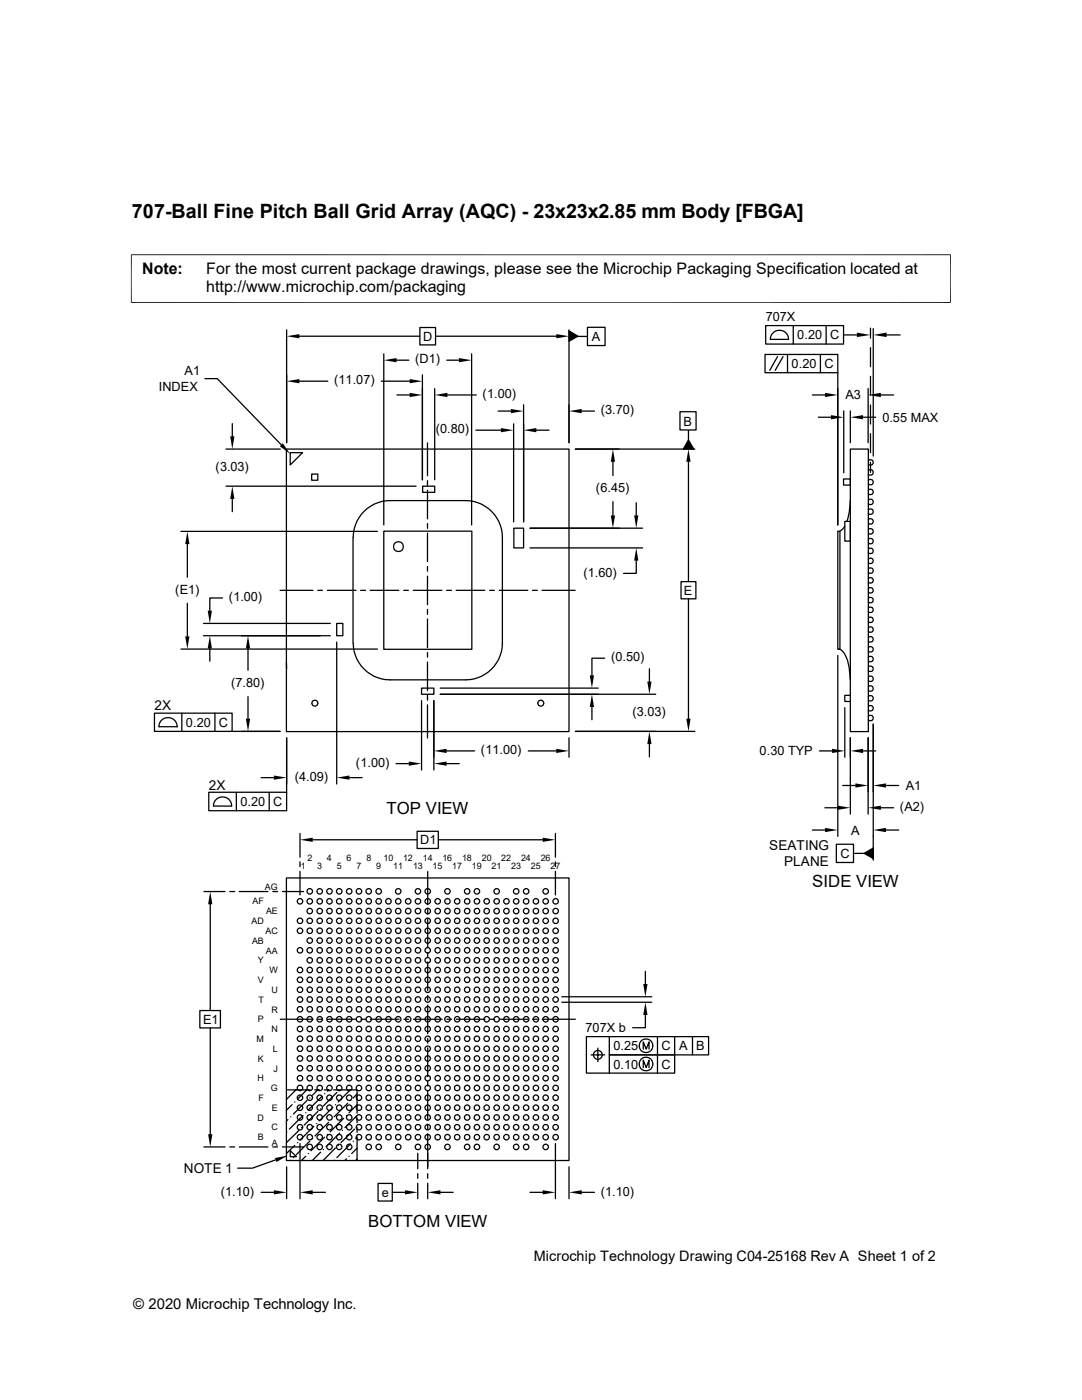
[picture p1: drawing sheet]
<svg xmlns="http://www.w3.org/2000/svg" width="216mm" height="279mm" viewBox="0 0 216 279" stroke-linecap="round" stroke-linejoin="round" font-family="sans-serif">
<g fill="none" stroke="#000" stroke-width=".25">
<path d="M40.9 75.6h2.4l12.8 13.2M57.2 65.8v22.5M59.7 67.1h24.1M59.7 76.1h5.7M76.1 76.1h5.6M76.6 70.6v34.2M79.1 71.9h2.5M79.2 78.8h2.5M83.8 65.4h3.1v3.4h-3.1zM84.3 74.8v21M86.7 77.6v18.2M86.9 67.1h24.1"/>
<path d="M89.2 71.9h2.4M89.3 78.8h5.7M94.1 70.6v34.2M113.5 66l1.8 1.1-1.8 1zM113.5 65.8v22.5M115.3 67.1h1.9M117.2 65.3h3.5v3.7h-3.5zM152.7 70.7h14.5v3.7h-14.5zM152.8 65h15.5v3.7h-15.5zM154.1 66.6a1.83 1.83 0 0 1 2-.6 1.83 1.83 0 0 1 1.3 1.7h-3.7zM155.2 71.2l-1.6 2.7M156.3 71.2l-1.6 2.7"/>
<path d="M157.1 70.7v3.7M158.3 65v3.7M162.1 78.8h2.5M163.7 70.7v3.7M164.8 65v3.7M167.2 74.4v30.4M168.3 66.8h2.7M173.2 77.6v10.7M173.7 65.5v2M173.7 69.4v3.8M173.7 75.1v3.8M174.2 65.6v25.4"/>
<path d="M175.8 78.8h2.5M176.9 66.8h2.7M45.1 89.6h10.8M45.1 97h37.9M46.4 84.5v2.6M46.4 99.6v2.5M57.1 89.6h56.4v56.4h-56.4zM57.9 90.3h2.5l-2.5 2.5zM62.2 94.6h1.2v1.2h-1.2zM84.3 97h2.4v1.3h-2.4zM85.3 88.4v6.6M85.3 95.9v1"/>
<path d="M85.3 97.8v5.7M95 85.9h4.9M99.4 82h2.5M102.5 84.6v19.5M104.5 80.8v23.3M107 85.9h2.6M114.8 89.6h23.8M116.1 82h2.5M122.3 92.2v2.7M135.7 82.2h3.2v3.6h-3.2zM137.4 87.8l1 1.8h-2zM137.4 85.9v1.9"/>
<path d="M137.4 92.2v23.9M163.3 83.3h2.5M168.3 95.6h1.4v1.2h-1.4zM168.4 82v12.4M169.7 89.6h3.6v56.4h-3.6zM169.7 99.9a13.2 13.2 0 0 1-.7 4.2M169.7 82v6.3M172.2 83.3h2.6M173.3 97.8a.55 .55 0 0 1 .8 0 .55 .55 0 0 1 0 .8 .55 .55 0 0 1-.8-.1M173.3 91.9a.55 .55 0 0 1 .8 0 .55 .55 0 0 1 0 .8 .55 .55 0 0 1-.8-.1M173.3 93.9a.55 .55 0 0 1 .8 0 .55 .55 0 0 1 0 .8 .55 .55 0 0 1-.8-.1M173.3 95.9a.55 .55 0 0 1 .8-.1 .55 .55 0 0 1 0 .8 .55 .55 0 0 1-.8 0"/>
<path d="M173.3 99.8a.55 .55 0 0 1 .8 0 .55 .55 0 0 1 0 .8 .55 .55 0 0 1-.8-.1M173.7 80.8v3.8M173.7 86.5v3.8M173.7 92.2v2.1M36.1 106h39.2M37.4 108.6v6.6M44.4 119.3h-2.5v2.6M55.9 117.8h6.5M63.4 117.8h.9M65.3 117.8h5.7M70.4 107.2v21.2M70.5 107.2a7.4 7.4 0 0 1 7.3-7.3h15.1a7.4 7.4 0 0 1 7.3 7.3v21.2a7.4 7.4 0 0 1-7.3 7.3h-15.1a7.4 7.4 0 0 1-7.3-7.3"/>
<path d="M72 117.8h.9M73.9 117.8h5.7M76.6 106h17.5v23.6h-17.5zM80.6 117.8h.9M82.5 117.8h5.7M85.3 104.5v1M85.3 106.4v5.7M85.3 113.1v.9M85.3 115v5.7M89.1 117.8h1M91 117.8h5.7M97.7 117.8h.9"/>
<path d="M99.6 117.8h5.7M102.5 105.4h2v3.9h-2zM105.7 105.4h22.5M105.7 109.3h22.5M106.3 117.8h.9M108.2 117.8h6.6M122.3 100.1v2.8M127 111.9v2.5h-2.6M127 100.3v2.6M135.9 116.1h3v3.4h-3zM137.4 119.5v23.9M167.2 106h.4v23.6h-.4z"/>
<path d="M168.6 104.1h1.1v3.9h-1.1zM168.6 105l-.5 .6-.5 .4M173.3 101.8a.55 .55 0 0 1 .8-.1 .55 .55 0 0 1 0 .8 .55 .55 0 0 1-.8-.1M173.3 105.7a.55 .55 0 0 1 .8-.1 .55 .55 0 0 1 0 .8 .55 .55 0 0 1-.8 0M173.3 117.5a.55 .55 0 0 1 .8-.1 .55 .55 0 0 1 0 .8 .55 .55 0 0 1-.8 0M173.3 111.6a.55 .55 0 0 1 .8-.1 .55 .55 0 0 1 0 .8 .55 .55 0 0 1-.8 0M173.3 107.7a.55 .55 0 0 1 .8-.1 .55 .55 0 0 1 0 .8 .55 .55 0 0 1-.8-.1M173.3 103.7a.55 .55 0 0 1 .8 0 .55 .55 0 0 1 0 .8 .55 .55 0 0 1-.8-.1M173.3 109.6a.55 .55 0 0 1 .8-.1 .55 .55 0 0 1 0 .8 .55 .55 0 0 1-.8 0M173.3 113.5a.55 .55 0 0 1 .8 0 .55 .55 0 0 1 0 .8 .55 .55 0 0 1-.8-.1M173.3 115.5a.55 .55 0 0 1 .8-.1 .55 .55 0 0 1 0 .8 .55 .55 0 0 1-.8 0M173.3 119.4a.55 .55 0 0 1 .8 0 .55 .55 0 0 1 0 .8 .55 .55 0 0 1-.8-.1"/>
<path d="M36.1 129.5h39.2M37.4 120.4v6.6M40.6 126.9h25.3M40.6 124.4h25.3M41.9 129.4v2.6M49.5 129.4v4.4M49.5 139v4.4M57.1 132.1l.1 1.3M67.2 124.4h1.2v2.5h-1.2zM67.2 128.1v28.4M84.1 137.3h2.5v1.3h-2.5zM84.1 139.8v13.9"/>
<path d="M85.3 121.6v1M85.3 123.5v5.7M85.3 130.2v.9M85.3 132.1v5.7M85.3 138.8v.9M86.6 139.8v13.9M87.8 138.6h43.1M87.8 137.3h31.6M120.6 131.4h-2.5v3.4M129.6 133.5v2.5M167.2 130.8v36.1M167.6 129.6a5 5 0 0 1 1.9 3.8l.2 2.3"/>
<path d="M169.7 138.8h-1.1v1.2h1.1M173.3 137.1a.55 .55 0 0 1 .8-.1 .55 .55 0 0 1 0 .8 .55 .55 0 0 1-.8 0M173.3 131.2a.55 .55 0 0 1 .8-.1 .55 .55 0 0 1 0 .8 .55 .55 0 0 1-.8 0M173.3 127.3a.55 .55 0 0 1 .8-.1 .55 .55 0 0 1 0 .8 .55 .55 0 0 1-.8-.1M173.3 121.4a.55 .55 0 0 1 .8-.1 .55 .55 0 0 1 0 .8 .55 .55 0 0 1-.8-.1M173.3 123.4a.55 .55 0 0 1 .8-.1 .55 .55 0 0 1 0 .8 .55 .55 0 0 1-.8-.1M173.3 125.3a.55 .55 0 0 1 .8-.1 .55 .55 0 0 1 0 .8 .55 .55 0 0 1-.8 0M173.3 129.2a.55 .55 0 0 1 .8 0 .55 .55 0 0 1 0 .8 .55 .55 0 0 1-.8-.1M173.3 133.1a.55 .55 0 0 1 .8 0 .55 .55 0 0 1 0 .8 .55 .55 0 0 1-.8-.1M173.3 135.1a.55 .55 0 0 1 .8 0 .55 .55 0 0 1 0 .8 .55 .55 0 0 1-.8-.1M173.3 139a.55 .55 0 0 1 .8 0 .55 .55 0 0 1 0 .8 .55 .55 0 0 1-.8-.1M30.8 142.3h15.5v3.7h-15.5z"/>
<path d="M32.1 143.9a1.83 1.83 0 0 1 2-.6 1.83 1.83 0 0 1 1.2 1.7h-3.6zM36.3 142.3v3.7M41.7 158.1h15.5v3.7h-15.5zM42.9 142.3v3.7M43 159.7a1.83 1.83 0 0 1 2-.6 1.83 1.83 0 0 1 1.2 1.8h-3.6zM46.3 146h9.6M47.2 158.1v3.7M52.1 155.2h2.6M53.7 158.1v3.7M57.2 147.2v10.9M69.7 155.2h2.6M79 152.4h2.6"/>
<path d="M85.3 140.7v6.6M89.1 152.4h2.6M89.1 149.9h5.6M105.4 149.9h5.6M113.5 147.2v3.9M114.8 146h23.8M118.1 141.1v2.5M129.6 148.5v2.5M163.5 149.9h2.5M168.1 156.8h2.6M168.6 141.2v9.9M169.7 147.2v15.3"/>
<path d="M172.2 149.9h2.6M173.2 147.2v15.3M173.3 141a.55 .55 0 0 1 .8 0 .55 .55 0 0 1 0 .8 .55 .55 0 0 1-.8-.1M173.3 143a.55 .55 0 0 1 .8-.1 .55 .55 0 0 1 0 .8 .55 .55 0 0 1-.8-.1M174.2 144.5v27.2M176.8 156.8h2.5M40.7 177.9h4.2M45.8 177.9h1M47.8 177.9h5.7M54.4 177.9h1M56.3 177.9h4.3M57.1 175.2h56.4v56.4h-56.4z"/>
<path d="M59.9 166.3v4.8M59.9 172v1M59.9 173.9v4.7M62.4 167.6h20.8M83.2 165.9h4.3v3.4h-4.3zM85.3 173.9v6.7M87.5 167.6h20.8M110.8 166.3v4.8M110.8 172v1M110.8 173.9v4.7M162.1 165.7h2.5M164.6 161.2h2.5"/>
<path d="M166.9 168.5h3.4v3.6h-3.4zM170.5 170.3h1.9M172.4 170.3l1.8-1.1v2.1zM175.8 161.2h2.5M176.8 165.7h2.5M42 180.5v21.2M85.3 181.5v1M85.3 183.4v5.7M85.3 190.1v1M85.3 192v5.7M85.3 198.7v.9M112.1 198.9h17.9"/>
<path d="M128.8 193.8v2.6M39.9 201.7h4.1v3.4h-4.1zM42 205.1v21.3M55.9 203.4h6.6M57.1 217.5h4.7M58.8 219.9h.1M59.1 217.5l-2 1.9M61.2 217.5l-1.8 1.9M61.3 219.6l-2.8 2.7M61.8 219.1h.1M62.8 217.5h1M63.4 217.5l-1 1.1"/>
<path d="M63.5 203.4h.9M64.2 218.8l-2.7 2.7M64.7 217.5h1M64.8 218.3h.1M65.4 203.4h5.7M65.6 217.5l-.3 .3M66.6 217.5h4.6v4.7M67.2 218l-2.7 2.7M69.9 217.5l-2.4 2.4M69.9 219.6h.1M71.2 218.3l-.7 .8M72 203.4h1"/>
<path d="M73.9 203.4h5.7M80.6 203.4h.9M82.5 203.4h5.7M85.3 200.6v5.7M85.3 207.2v1M85.3 209.1v5.7M85.3 215.8v.9M85.3 217.7v5.7M89.2 203.4h.9M91.1 203.4h5.7M97.7 203.4h1M99.7 203.4h5.7"/>
<path d="M106.3 203.4h1M108.2 203.4h6.6M112.1 200h17.9M117.9 210.5h2.7M119.3 209.2v2.7M121.6 206.9v3.6h13v3.7h-17.6v-7.3h24.4v3.6h-19.8v3.7M128.4 209.4v-1.5l.5 1.5 .6-1.5v1.5M128.4 213.1v-1.5l.5 1.5 .6-1.5v1.5M128.8 202.6v2.5h-2.6M131.2 206.9v7.3M134.6 206.9v3.6M138.2 206.9v3.6"/>
<path d="M40.7 228.9h4.2M45.8 228.9h1M47.8 228.9h5.7M52.1 238h2.6M54.4 228.9h1M55 231.5l-4.6 1.6h-3M56.3 228.9h4.3M57.2 225.9h.1M57.2 232.9v6.3M57.4 223.4l-.3 .3M57.9 229.6l1.2 1.2h-1.2zM58 222.9h.1"/>
<path d="M58 231.6h.1M58.3 220.5l-1.2 1.1M58.5 231h.1M58.8 228.6l-1.7 1.6M59.4 228h.1M59.6 225.6l-2.5 2.4M59.9 228.2v11M60.2 225h.1M60.5 222.6l-2.8 2.7M61 222.1h.1M61 230.8l-.8 .8M61.5 230.2h.1"/>
<path d="M61.8 227.8l-2.7 2.7M62.4 227.2h.1M62.4 238h2.5M62.6 224.8l-2.7 2.7M63.2 224.2h.1M63.4 221.8l-2.7 2.7M64 221.3h.1M64 230l-1.7 1.6M64.5 229.4h.1M64.8 226.9l-2.7 2.8M65.3 226.4h.1M65.6 224l-2.7 2.7"/>
<path d="M66.1 223.4h.1M66.4 221l-2.7 2.7M66.7 231.6h.1M66.9 220.5h.1M66.9 229.1l-2.4 2.5M67.5 228.6h.1M67.8 226.1l-2.7 2.8M68.3 225.6h.1M68.6 223.2l-2.7 2.7M69.1 222.6h.1M69.1 231.3l-.3 .3M69.4 220.2l-2.7 2.7"/>
<path d="M69.6 230.8h.1M69.9 228.3l-2.7 2.7M70.5 227.8h.1M70.7 225.3l-2.7 2.7M71.2 220.5l-1.6 1.6M71.2 222.6l-2.4 2.4M71.2 227l-.2 .2M71.2 229.2l-1 1M71.2 231.3l-.2 .3M71.2 223.1v1M71.2 225v1M71.2 226.9v4.7"/>
<path d="M75.4 236.2h2.9v3.5h-2.9zM78.3 238h2.5M83.4 230.2v3.1M83.4 234.2v1M83.4 236.1v3.1M85.3 224.4v.9M85.3 226.3v7M85.3 234.2v1M85.3 236.1v3.1M87.9 238h2.5M105.7 238h2.6M110.8 228.2v11"/>
<path d="M113.5 232.9v6.3M116.1 238h2.5"/>
<circle cx="79.5" cy="109.1" r=".98"/>
<circle cx="62.8" cy="140.3" r=".59"/>
<circle cx="107.9" cy="140.3" r=".59"/>
<circle cx="59.9" cy="179.9" r=".55"/>
<circle cx="61.8" cy="177.9" r=".55"/>
<circle cx="61.8" cy="179.9" r=".55"/>
<circle cx="63.8" cy="177.9" r=".55"/>
<circle cx="63.8" cy="179.9" r=".55"/>
<circle cx="65.7" cy="179.9" r=".55"/>
<circle cx="65.7" cy="177.9" r=".55"/>
<circle cx="67.7" cy="177.9" r=".55"/>
<circle cx="67.7" cy="179.9" r=".55"/>
<circle cx="69.7" cy="177.9" r=".55"/>
<circle cx="69.7" cy="179.9" r=".55"/>
<circle cx="71.6" cy="177.9" r=".55"/>
<circle cx="71.6" cy="179.9" r=".55"/>
<circle cx="73.6" cy="179.9" r=".55"/>
<circle cx="73.6" cy="177.9" r=".55"/>
<circle cx="75.6" cy="177.9" r=".55"/>
<circle cx="75.6" cy="179.9" r=".55"/>
<circle cx="77.5" cy="179.9" r=".55"/>
<circle cx="79.5" cy="179.9" r=".55"/>
<circle cx="79.5" cy="177.9" r=".55"/>
<circle cx="81.5" cy="179.9" r=".55"/>
<circle cx="83.4" cy="177.9" r=".55"/>
<circle cx="83.4" cy="179.9" r=".55"/>
<circle cx="85.3" cy="177.9" r=".55"/>
<circle cx="85.3" cy="179.9" r=".55"/>
<circle cx="87.3" cy="179.9" r=".55"/>
<circle cx="89.3" cy="179.9" r=".55"/>
<circle cx="89.3" cy="177.9" r=".55"/>
<circle cx="91.2" cy="179.9" r=".55"/>
<circle cx="93.2" cy="177.9" r=".55"/>
<circle cx="93.2" cy="179.9" r=".55"/>
<circle cx="95.2" cy="177.9" r=".55"/>
<circle cx="95.2" cy="179.9" r=".55"/>
<circle cx="97.1" cy="179.9" r=".55"/>
<circle cx="99.1" cy="177.9" r=".55"/>
<circle cx="99.1" cy="179.9" r=".55"/>
<circle cx="101.1" cy="179.9" r=".55"/>
<circle cx="103" cy="177.9" r=".55"/>
<circle cx="103" cy="179.9" r=".55"/>
<circle cx="105" cy="177.9" r=".55"/>
<circle cx="105" cy="179.9" r=".55"/>
<circle cx="106.9" cy="179.9" r=".55"/>
<circle cx="108.9" cy="177.9" r=".55"/>
<circle cx="108.9" cy="179.9" r=".55"/>
<circle cx="110.9" cy="179.9" r=".55"/>
<circle cx="59.9" cy="193.6" r=".55"/>
<circle cx="59.9" cy="183.8" r=".55"/>
<circle cx="59.9" cy="199.5" r=".55"/>
<circle cx="59.9" cy="195.5" r=".55"/>
<circle cx="59.9" cy="189.6" r=".55"/>
<circle cx="59.9" cy="185.8" r=".55"/>
<circle cx="59.9" cy="197.5" r=".55"/>
<circle cx="61.8" cy="195.5" r=".55"/>
<circle cx="61.8" cy="193.6" r=".55"/>
<circle cx="61.8" cy="189.6" r=".55"/>
<circle cx="61.8" cy="199.5" r=".55"/>
<circle cx="61.8" cy="183.8" r=".55"/>
<circle cx="61.8" cy="181.8" r=".55"/>
<circle cx="61.8" cy="185.8" r=".55"/>
<circle cx="61.8" cy="187.7" r=".55"/>
<circle cx="61.8" cy="191.6" r=".55"/>
<circle cx="61.8" cy="197.5" r=".55"/>
<circle cx="63.8" cy="199.5" r=".55"/>
<circle cx="63.8" cy="197.5" r=".55"/>
<circle cx="63.8" cy="193.6" r=".55"/>
<circle cx="63.8" cy="189.6" r=".55"/>
<circle cx="63.8" cy="195.5" r=".55"/>
<circle cx="63.8" cy="183.8" r=".55"/>
<circle cx="63.8" cy="181.8" r=".55"/>
<circle cx="63.8" cy="187.7" r=".55"/>
<circle cx="63.8" cy="185.8" r=".55"/>
<circle cx="63.8" cy="191.6" r=".55"/>
<circle cx="65.7" cy="189.6" r=".55"/>
<circle cx="65.7" cy="199.5" r=".55"/>
<circle cx="65.7" cy="193.6" r=".55"/>
<circle cx="65.7" cy="183.8" r=".55"/>
<circle cx="65.7" cy="181.8" r=".55"/>
<circle cx="65.7" cy="195.5" r=".55"/>
<circle cx="65.7" cy="191.6" r=".55"/>
<circle cx="65.7" cy="185.8" r=".55"/>
<circle cx="65.7" cy="187.7" r=".55"/>
<circle cx="65.7" cy="197.5" r=".55"/>
<circle cx="67.7" cy="199.5" r=".55"/>
<circle cx="67.7" cy="191.6" r=".55"/>
<circle cx="67.7" cy="189.6" r=".55"/>
<circle cx="67.7" cy="195.5" r=".55"/>
<circle cx="67.7" cy="181.8" r=".55"/>
<circle cx="67.7" cy="187.7" r=".55"/>
<circle cx="67.7" cy="185.8" r=".55"/>
<circle cx="67.7" cy="193.6" r=".55"/>
<circle cx="67.7" cy="183.8" r=".55"/>
<circle cx="67.7" cy="197.5" r=".55"/>
<circle cx="69.7" cy="199.5" r=".55"/>
<circle cx="69.7" cy="193.6" r=".55"/>
<circle cx="69.7" cy="181.8" r=".55"/>
<circle cx="69.7" cy="189.6" r=".55"/>
<circle cx="69.7" cy="185.8" r=".55"/>
<circle cx="69.7" cy="197.5" r=".55"/>
<circle cx="69.7" cy="195.5" r=".55"/>
<circle cx="69.7" cy="191.6" r=".55"/>
<circle cx="69.7" cy="187.7" r=".55"/>
<circle cx="69.7" cy="183.8" r=".55"/>
<circle cx="71.6" cy="199.5" r=".55"/>
<circle cx="71.6" cy="189.6" r=".55"/>
<circle cx="71.6" cy="195.5" r=".55"/>
<circle cx="71.6" cy="187.7" r=".55"/>
<circle cx="71.6" cy="185.8" r=".55"/>
<circle cx="71.6" cy="193.6" r=".55"/>
<circle cx="71.6" cy="191.6" r=".55"/>
<circle cx="71.6" cy="197.5" r=".55"/>
<circle cx="71.6" cy="183.8" r=".55"/>
<circle cx="71.6" cy="181.8" r=".55"/>
<circle cx="73.6" cy="195.5" r=".55"/>
<circle cx="73.6" cy="189.6" r=".55"/>
<circle cx="73.6" cy="199.5" r=".55"/>
<circle cx="73.6" cy="193.6" r=".55"/>
<circle cx="73.6" cy="183.8" r=".55"/>
<circle cx="73.6" cy="181.8" r=".55"/>
<circle cx="73.6" cy="197.5" r=".55"/>
<circle cx="73.6" cy="191.6" r=".55"/>
<circle cx="73.6" cy="185.8" r=".55"/>
<circle cx="73.6" cy="187.7" r=".55"/>
<circle cx="75.6" cy="199.5" r=".55"/>
<circle cx="75.6" cy="193.6" r=".55"/>
<circle cx="75.6" cy="189.6" r=".55"/>
<circle cx="75.6" cy="183.8" r=".55"/>
<circle cx="75.6" cy="181.8" r=".55"/>
<circle cx="75.6" cy="187.7" r=".55"/>
<circle cx="75.6" cy="195.5" r=".55"/>
<circle cx="75.6" cy="197.5" r=".55"/>
<circle cx="75.6" cy="191.6" r=".55"/>
<circle cx="75.6" cy="185.8" r=".55"/>
<circle cx="77.5" cy="199.5" r=".55"/>
<circle cx="77.5" cy="195.5" r=".55"/>
<circle cx="77.5" cy="189.6" r=".55"/>
<circle cx="77.5" cy="193.6" r=".55"/>
<circle cx="77.5" cy="183.8" r=".55"/>
<circle cx="77.5" cy="181.8" r=".55"/>
<circle cx="77.5" cy="185.8" r=".55"/>
<circle cx="77.5" cy="187.7" r=".55"/>
<circle cx="77.5" cy="197.5" r=".55"/>
<circle cx="77.5" cy="191.6" r=".55"/>
<circle cx="79.5" cy="183.8" r=".55"/>
<circle cx="79.5" cy="199.5" r=".55"/>
<circle cx="79.5" cy="197.5" r=".55"/>
<circle cx="79.5" cy="195.5" r=".55"/>
<circle cx="79.5" cy="193.6" r=".55"/>
<circle cx="79.5" cy="191.6" r=".55"/>
<circle cx="79.5" cy="181.8" r=".55"/>
<circle cx="79.5" cy="187.7" r=".55"/>
<circle cx="79.5" cy="185.8" r=".55"/>
<circle cx="79.5" cy="189.6" r=".55"/>
<circle cx="81.5" cy="189.6" r=".55"/>
<circle cx="81.5" cy="193.6" r=".55"/>
<circle cx="81.5" cy="199.5" r=".55"/>
<circle cx="81.5" cy="197.5" r=".55"/>
<circle cx="81.5" cy="195.5" r=".55"/>
<circle cx="81.5" cy="183.8" r=".55"/>
<circle cx="81.5" cy="181.8" r=".55"/>
<circle cx="81.5" cy="191.6" r=".55"/>
<circle cx="81.5" cy="187.7" r=".55"/>
<circle cx="81.5" cy="185.8" r=".55"/>
<circle cx="83.4" cy="199.5" r=".55"/>
<circle cx="83.4" cy="195.5" r=".55"/>
<circle cx="83.4" cy="189.6" r=".55"/>
<circle cx="83.4" cy="197.5" r=".55"/>
<circle cx="83.4" cy="193.6" r=".55"/>
<circle cx="83.4" cy="187.7" r=".55"/>
<circle cx="83.4" cy="185.8" r=".55"/>
<circle cx="83.4" cy="191.6" r=".55"/>
<circle cx="83.4" cy="183.8" r=".55"/>
<circle cx="83.4" cy="181.8" r=".55"/>
<circle cx="85.3" cy="189.6" r=".55"/>
<circle cx="85.3" cy="199.5" r=".55"/>
<circle cx="85.3" cy="197.5" r=".55"/>
<circle cx="85.3" cy="195.5" r=".55"/>
<circle cx="85.3" cy="193.6" r=".55"/>
<circle cx="85.3" cy="191.6" r=".55"/>
<circle cx="85.3" cy="183.8" r=".55"/>
<circle cx="85.3" cy="181.8" r=".55"/>
<circle cx="85.3" cy="187.7" r=".55"/>
<circle cx="85.3" cy="185.8" r=".55"/>
<circle cx="87.3" cy="199.5" r=".55"/>
<circle cx="87.3" cy="187.7" r=".55"/>
<circle cx="87.3" cy="195.5" r=".55"/>
<circle cx="87.3" cy="189.6" r=".55"/>
<circle cx="87.3" cy="197.5" r=".55"/>
<circle cx="87.3" cy="191.6" r=".55"/>
<circle cx="87.3" cy="193.6" r=".55"/>
<circle cx="87.3" cy="183.8" r=".55"/>
<circle cx="87.3" cy="181.8" r=".55"/>
<circle cx="87.3" cy="185.8" r=".55"/>
<circle cx="89.3" cy="199.5" r=".55"/>
<circle cx="89.3" cy="195.5" r=".55"/>
<circle cx="89.3" cy="189.6" r=".55"/>
<circle cx="89.3" cy="187.7" r=".55"/>
<circle cx="89.3" cy="197.5" r=".55"/>
<circle cx="89.3" cy="193.6" r=".55"/>
<circle cx="89.3" cy="183.8" r=".55"/>
<circle cx="89.3" cy="181.8" r=".55"/>
<circle cx="89.3" cy="191.6" r=".55"/>
<circle cx="89.3" cy="185.8" r=".55"/>
<circle cx="91.2" cy="199.5" r=".55"/>
<circle cx="91.2" cy="193.6" r=".55"/>
<circle cx="91.2" cy="189.6" r=".55"/>
<circle cx="91.2" cy="195.5" r=".55"/>
<circle cx="91.2" cy="187.7" r=".55"/>
<circle cx="91.2" cy="191.6" r=".55"/>
<circle cx="91.2" cy="181.8" r=".55"/>
<circle cx="91.2" cy="197.5" r=".55"/>
<circle cx="91.2" cy="183.8" r=".55"/>
<circle cx="91.2" cy="185.8" r=".55"/>
<circle cx="93.2" cy="199.5" r=".55"/>
<circle cx="93.2" cy="189.6" r=".55"/>
<circle cx="93.2" cy="185.8" r=".55"/>
<circle cx="93.2" cy="195.5" r=".55"/>
<circle cx="93.2" cy="187.7" r=".55"/>
<circle cx="93.2" cy="193.6" r=".55"/>
<circle cx="93.2" cy="191.6" r=".55"/>
<circle cx="93.2" cy="197.5" r=".55"/>
<circle cx="93.2" cy="183.8" r=".55"/>
<circle cx="93.2" cy="181.8" r=".55"/>
<circle cx="95.2" cy="189.6" r=".55"/>
<circle cx="95.2" cy="195.5" r=".55"/>
<circle cx="95.2" cy="191.6" r=".55"/>
<circle cx="95.2" cy="199.5" r=".55"/>
<circle cx="95.2" cy="185.8" r=".55"/>
<circle cx="95.2" cy="197.5" r=".55"/>
<circle cx="95.2" cy="193.6" r=".55"/>
<circle cx="95.2" cy="183.8" r=".55"/>
<circle cx="95.2" cy="181.8" r=".55"/>
<circle cx="95.2" cy="187.7" r=".55"/>
<circle cx="97.1" cy="189.6" r=".55"/>
<circle cx="97.1" cy="199.5" r=".55"/>
<circle cx="97.1" cy="193.6" r=".55"/>
<circle cx="97.1" cy="181.8" r=".55"/>
<circle cx="97.1" cy="187.7" r=".55"/>
<circle cx="97.1" cy="185.8" r=".55"/>
<circle cx="97.1" cy="195.5" r=".55"/>
<circle cx="97.1" cy="191.6" r=".55"/>
<circle cx="97.1" cy="183.8" r=".55"/>
<circle cx="97.1" cy="197.5" r=".55"/>
<circle cx="99.1" cy="183.8" r=".55"/>
<circle cx="99.1" cy="195.5" r=".55"/>
<circle cx="99.1" cy="193.6" r=".55"/>
<circle cx="99.1" cy="181.8" r=".55"/>
<circle cx="99.1" cy="199.5" r=".55"/>
<circle cx="99.1" cy="187.7" r=".55"/>
<circle cx="99.1" cy="189.6" r=".55"/>
<circle cx="99.1" cy="185.8" r=".55"/>
<circle cx="99.1" cy="197.5" r=".55"/>
<circle cx="99.1" cy="191.6" r=".55"/>
<circle cx="101.1" cy="199.5" r=".55"/>
<circle cx="101.1" cy="193.6" r=".55"/>
<circle cx="101.1" cy="183.8" r=".55"/>
<circle cx="101.1" cy="189.6" r=".55"/>
<circle cx="101.1" cy="187.7" r=".55"/>
<circle cx="101.1" cy="195.5" r=".55"/>
<circle cx="101.1" cy="181.8" r=".55"/>
<circle cx="101.1" cy="185.8" r=".55"/>
<circle cx="101.1" cy="191.6" r=".55"/>
<circle cx="101.1" cy="197.5" r=".55"/>
<circle cx="103" cy="199.5" r=".55"/>
<circle cx="103" cy="189.6" r=".55"/>
<circle cx="103" cy="193.6" r=".55"/>
<circle cx="103" cy="181.8" r=".55"/>
<circle cx="103" cy="185.8" r=".55"/>
<circle cx="103" cy="191.6" r=".55"/>
<circle cx="103" cy="183.8" r=".55"/>
<circle cx="103" cy="197.5" r=".55"/>
<circle cx="103" cy="187.7" r=".55"/>
<circle cx="103" cy="195.5" r=".55"/>
<circle cx="105" cy="199.5" r=".55"/>
<circle cx="105" cy="189.6" r=".55"/>
<circle cx="105" cy="185.8" r=".55"/>
<circle cx="105" cy="195.5" r=".55"/>
<circle cx="105" cy="191.6" r=".55"/>
<circle cx="105" cy="197.5" r=".55"/>
<circle cx="105" cy="187.7" r=".55"/>
<circle cx="105" cy="193.6" r=".55"/>
<circle cx="105" cy="183.8" r=".55"/>
<circle cx="105" cy="181.8" r=".55"/>
<circle cx="106.9" cy="189.6" r=".55"/>
<circle cx="106.9" cy="197.5" r=".55"/>
<circle cx="106.9" cy="195.5" r=".55"/>
<circle cx="106.9" cy="193.6" r=".55"/>
<circle cx="106.9" cy="181.8" r=".55"/>
<circle cx="106.9" cy="199.5" r=".55"/>
<circle cx="106.9" cy="185.8" r=".55"/>
<circle cx="106.9" cy="183.8" r=".55"/>
<circle cx="106.9" cy="191.6" r=".55"/>
<circle cx="106.9" cy="187.7" r=".55"/>
<circle cx="108.9" cy="199.5" r=".55"/>
<circle cx="108.9" cy="189.6" r=".55"/>
<circle cx="108.9" cy="193.6" r=".55"/>
<circle cx="108.9" cy="191.6" r=".55"/>
<circle cx="108.9" cy="181.8" r=".55"/>
<circle cx="108.9" cy="185.8" r=".55"/>
<circle cx="108.9" cy="195.5" r=".55"/>
<circle cx="108.9" cy="187.7" r=".55"/>
<circle cx="108.9" cy="197.5" r=".55"/>
<circle cx="108.9" cy="183.8" r=".55"/>
<circle cx="110.9" cy="195.5" r=".55"/>
<circle cx="110.9" cy="199.5" r=".55"/>
<circle cx="110.9" cy="189.6" r=".55"/>
<circle cx="110.9" cy="185.8" r=".55"/>
<circle cx="110.9" cy="193.6" r=".55"/>
<circle cx="110.9" cy="191.6" r=".55"/>
<circle cx="110.9" cy="183.8" r=".55"/>
<circle cx="110.9" cy="197.5" r=".55"/>
<circle cx="110.9" cy="181.8" r=".55"/>
<circle cx="110.9" cy="187.7" r=".55"/>
<circle cx="59.9" cy="213.2" r=".55"/>
<circle cx="59.9" cy="203.4" r=".55"/>
<circle cx="59.9" cy="219.1" r=".55"/>
<circle cx="59.9" cy="211.2" r=".55"/>
<circle cx="59.9" cy="201.4" r=".55"/>
<circle cx="59.9" cy="215.2" r=".55"/>
<circle cx="59.9" cy="205.4" r=".55"/>
<circle cx="59.9" cy="207.3" r=".55"/>
<circle cx="59.9" cy="209.3" r=".55"/>
<circle cx="59.9" cy="217.1" r=".55"/>
<circle cx="61.8" cy="211.2" r=".55"/>
<circle cx="61.8" cy="209.3" r=".55"/>
<circle cx="61.8" cy="213.2" r=".55"/>
<circle cx="61.8" cy="201.4" r=".55"/>
<circle cx="61.8" cy="215.2" r=".55"/>
<circle cx="61.8" cy="205.4" r=".55"/>
<circle cx="61.8" cy="203.4" r=".55"/>
<circle cx="61.8" cy="219.1" r=".55"/>
<circle cx="61.8" cy="217.1" r=".55"/>
<circle cx="61.8" cy="207.3" r=".55"/>
<circle cx="63.8" cy="213.2" r=".55"/>
<circle cx="63.8" cy="219.1" r=".55"/>
<circle cx="63.8" cy="211.2" r=".55"/>
<circle cx="63.8" cy="209.3" r=".55"/>
<circle cx="63.8" cy="201.4" r=".55"/>
<circle cx="63.8" cy="207.3" r=".55"/>
<circle cx="63.8" cy="215.2" r=".55"/>
<circle cx="63.8" cy="205.4" r=".55"/>
<circle cx="63.8" cy="203.4" r=".55"/>
<circle cx="63.8" cy="217.1" r=".55"/>
<circle cx="65.7" cy="205.4" r=".55"/>
<circle cx="65.7" cy="219.1" r=".55"/>
<circle cx="65.7" cy="207.3" r=".55"/>
<circle cx="65.7" cy="203.4" r=".55"/>
<circle cx="65.7" cy="201.4" r=".55"/>
<circle cx="65.7" cy="211.2" r=".55"/>
<circle cx="65.7" cy="209.3" r=".55"/>
<circle cx="65.7" cy="215.2" r=".55"/>
<circle cx="65.7" cy="213.2" r=".55"/>
<circle cx="65.7" cy="217.1" r=".55"/>
<circle cx="67.7" cy="215.2" r=".55"/>
<circle cx="67.7" cy="205.4" r=".55"/>
<circle cx="67.7" cy="219.1" r=".55"/>
<circle cx="67.7" cy="217.1" r=".55"/>
<circle cx="67.7" cy="207.3" r=".55"/>
<circle cx="67.7" cy="213.2" r=".55"/>
<circle cx="67.7" cy="211.2" r=".55"/>
<circle cx="67.7" cy="209.3" r=".55"/>
<circle cx="67.7" cy="201.4" r=".55"/>
<circle cx="67.7" cy="203.4" r=".55"/>
<circle cx="69.7" cy="213.2" r=".55"/>
<circle cx="69.7" cy="211.2" r=".55"/>
<circle cx="69.7" cy="209.3" r=".55"/>
<circle cx="69.7" cy="215.2" r=".55"/>
<circle cx="69.7" cy="205.4" r=".55"/>
<circle cx="69.7" cy="203.4" r=".55"/>
<circle cx="69.7" cy="219.1" r=".55"/>
<circle cx="69.7" cy="207.3" r=".55"/>
<circle cx="69.7" cy="201.4" r=".55"/>
<circle cx="69.7" cy="217.1" r=".55"/>
<circle cx="71.6" cy="219.1" r=".55"/>
<circle cx="71.6" cy="217.1" r=".55"/>
<circle cx="71.6" cy="213.2" r=".55"/>
<circle cx="71.6" cy="205.4" r=".55"/>
<circle cx="71.6" cy="211.2" r=".55"/>
<circle cx="71.6" cy="209.3" r=".55"/>
<circle cx="71.6" cy="207.3" r=".55"/>
<circle cx="71.6" cy="201.4" r=".55"/>
<circle cx="71.6" cy="215.2" r=".55"/>
<circle cx="71.6" cy="203.4" r=".55"/>
<circle cx="73.6" cy="207.3" r=".55"/>
<circle cx="73.6" cy="213.2" r=".55"/>
<circle cx="73.6" cy="219.1" r=".55"/>
<circle cx="73.6" cy="217.1" r=".55"/>
<circle cx="73.6" cy="211.2" r=".55"/>
<circle cx="73.6" cy="209.3" r=".55"/>
<circle cx="73.6" cy="201.4" r=".55"/>
<circle cx="73.6" cy="215.2" r=".55"/>
<circle cx="73.6" cy="205.4" r=".55"/>
<circle cx="73.6" cy="203.4" r=".55"/>
<circle cx="75.6" cy="207.3" r=".55"/>
<circle cx="75.6" cy="203.4" r=".55"/>
<circle cx="75.6" cy="201.4" r=".55"/>
<circle cx="75.6" cy="219.1" r=".55"/>
<circle cx="75.6" cy="211.2" r=".55"/>
<circle cx="75.6" cy="209.3" r=".55"/>
<circle cx="75.6" cy="215.2" r=".55"/>
<circle cx="75.6" cy="205.4" r=".55"/>
<circle cx="75.6" cy="213.2" r=".55"/>
<circle cx="75.6" cy="217.1" r=".55"/>
<circle cx="77.5" cy="213.2" r=".55"/>
<circle cx="77.5" cy="207.3" r=".55"/>
<circle cx="77.5" cy="203.4" r=".55"/>
<circle cx="77.5" cy="219.1" r=".55"/>
<circle cx="77.5" cy="217.1" r=".55"/>
<circle cx="77.5" cy="211.2" r=".55"/>
<circle cx="77.5" cy="209.3" r=".55"/>
<circle cx="77.5" cy="201.4" r=".55"/>
<circle cx="77.5" cy="215.2" r=".55"/>
<circle cx="77.5" cy="205.4" r=".55"/>
<circle cx="79.5" cy="213.2" r=".55"/>
<circle cx="79.5" cy="201.4" r=".55"/>
<circle cx="79.5" cy="211.2" r=".55"/>
<circle cx="79.5" cy="209.3" r=".55"/>
<circle cx="79.5" cy="203.4" r=".55"/>
<circle cx="79.5" cy="217.1" r=".55"/>
<circle cx="79.5" cy="207.3" r=".55"/>
<circle cx="79.5" cy="215.2" r=".55"/>
<circle cx="79.5" cy="205.4" r=".55"/>
<circle cx="79.5" cy="219.1" r=".55"/>
<circle cx="81.5" cy="213.2" r=".55"/>
<circle cx="81.5" cy="207.3" r=".55"/>
<circle cx="81.5" cy="219.1" r=".55"/>
<circle cx="81.5" cy="211.2" r=".55"/>
<circle cx="81.5" cy="209.3" r=".55"/>
<circle cx="81.5" cy="215.2" r=".55"/>
<circle cx="81.5" cy="205.4" r=".55"/>
<circle cx="81.5" cy="203.4" r=".55"/>
<circle cx="81.5" cy="201.4" r=".55"/>
<circle cx="81.5" cy="217.1" r=".55"/>
<circle cx="83.4" cy="213.2" r=".55"/>
<circle cx="83.4" cy="205.4" r=".55"/>
<circle cx="83.4" cy="201.4" r=".55"/>
<circle cx="83.4" cy="219.1" r=".55"/>
<circle cx="83.4" cy="217.1" r=".55"/>
<circle cx="83.4" cy="211.2" r=".55"/>
<circle cx="83.4" cy="209.3" r=".55"/>
<circle cx="83.4" cy="207.3" r=".55"/>
<circle cx="83.4" cy="215.2" r=".55"/>
<circle cx="83.4" cy="203.4" r=".55"/>
<circle cx="85.3" cy="211.2" r=".55"/>
<circle cx="85.3" cy="209.3" r=".55"/>
<circle cx="85.3" cy="207.3" r=".55"/>
<circle cx="85.3" cy="213.2" r=".55"/>
<circle cx="85.3" cy="219.1" r=".55"/>
<circle cx="85.3" cy="217.1" r=".55"/>
<circle cx="85.3" cy="215.2" r=".55"/>
<circle cx="85.3" cy="205.4" r=".55"/>
<circle cx="85.3" cy="203.4" r=".55"/>
<circle cx="85.3" cy="201.4" r=".55"/>
<circle cx="87.3" cy="215.2" r=".55"/>
<circle cx="87.3" cy="205.4" r=".55"/>
<circle cx="87.3" cy="217.1" r=".55"/>
<circle cx="87.3" cy="211.2" r=".55"/>
<circle cx="87.3" cy="207.3" r=".55"/>
<circle cx="87.3" cy="213.2" r=".55"/>
<circle cx="87.3" cy="201.4" r=".55"/>
<circle cx="87.3" cy="219.1" r=".55"/>
<circle cx="87.3" cy="209.3" r=".55"/>
<circle cx="87.3" cy="203.4" r=".55"/>
<circle cx="89.3" cy="213.2" r=".55"/>
<circle cx="89.3" cy="211.2" r=".55"/>
<circle cx="89.3" cy="207.3" r=".55"/>
<circle cx="89.3" cy="209.3" r=".55"/>
<circle cx="89.3" cy="203.4" r=".55"/>
<circle cx="89.3" cy="201.4" r=".55"/>
<circle cx="89.3" cy="219.1" r=".55"/>
<circle cx="89.3" cy="217.1" r=".55"/>
<circle cx="89.3" cy="215.2" r=".55"/>
<circle cx="89.3" cy="205.4" r=".55"/>
<circle cx="91.2" cy="213.2" r=".55"/>
<circle cx="91.2" cy="215.2" r=".55"/>
<circle cx="91.2" cy="205.4" r=".55"/>
<circle cx="91.2" cy="203.4" r=".55"/>
<circle cx="91.2" cy="219.1" r=".55"/>
<circle cx="91.2" cy="217.1" r=".55"/>
<circle cx="91.2" cy="211.2" r=".55"/>
<circle cx="91.2" cy="207.3" r=".55"/>
<circle cx="91.2" cy="209.3" r=".55"/>
<circle cx="91.2" cy="201.4" r=".55"/>
<circle cx="93.2" cy="217.1" r=".55"/>
<circle cx="93.2" cy="211.2" r=".55"/>
<circle cx="93.2" cy="215.2" r=".55"/>
<circle cx="93.2" cy="205.4" r=".55"/>
<circle cx="93.2" cy="209.3" r=".55"/>
<circle cx="93.2" cy="219.1" r=".55"/>
<circle cx="93.2" cy="207.3" r=".55"/>
<circle cx="93.2" cy="213.2" r=".55"/>
<circle cx="93.2" cy="203.4" r=".55"/>
<circle cx="93.2" cy="201.4" r=".55"/>
<circle cx="95.2" cy="219.1" r=".55"/>
<circle cx="95.2" cy="217.1" r=".55"/>
<circle cx="95.2" cy="207.3" r=".55"/>
<circle cx="95.2" cy="215.2" r=".55"/>
<circle cx="95.2" cy="205.4" r=".55"/>
<circle cx="95.2" cy="209.3" r=".55"/>
<circle cx="95.2" cy="211.2" r=".55"/>
<circle cx="95.2" cy="213.2" r=".55"/>
<circle cx="95.2" cy="201.4" r=".55"/>
<circle cx="95.2" cy="203.4" r=".55"/>
<circle cx="97.1" cy="207.3" r=".55"/>
<circle cx="97.1" cy="205.4" r=".55"/>
<circle cx="97.1" cy="219.1" r=".55"/>
<circle cx="97.1" cy="209.3" r=".55"/>
<circle cx="97.1" cy="203.4" r=".55"/>
<circle cx="97.1" cy="211.2" r=".55"/>
<circle cx="97.1" cy="215.2" r=".55"/>
<circle cx="97.1" cy="201.4" r=".55"/>
<circle cx="97.1" cy="217.1" r=".55"/>
<circle cx="97.1" cy="213.2" r=".55"/>
<circle cx="99.1" cy="209.3" r=".55"/>
<circle cx="99.1" cy="211.2" r=".55"/>
<circle cx="99.1" cy="213.2" r=".55"/>
<circle cx="99.1" cy="201.4" r=".55"/>
<circle cx="99.1" cy="203.4" r=".55"/>
<circle cx="99.1" cy="207.3" r=".55"/>
<circle cx="99.1" cy="215.2" r=".55"/>
<circle cx="99.1" cy="205.4" r=".55"/>
<circle cx="99.1" cy="219.1" r=".55"/>
<circle cx="99.1" cy="217.1" r=".55"/>
<circle cx="101.1" cy="215.2" r=".55"/>
<circle cx="101.1" cy="205.4" r=".55"/>
<circle cx="101.1" cy="213.2" r=".55"/>
<circle cx="101.1" cy="219.1" r=".55"/>
<circle cx="101.1" cy="203.4" r=".55"/>
<circle cx="101.1" cy="211.2" r=".55"/>
<circle cx="101.1" cy="207.3" r=".55"/>
<circle cx="101.1" cy="209.3" r=".55"/>
<circle cx="101.1" cy="201.4" r=".55"/>
<circle cx="101.1" cy="217.1" r=".55"/>
<circle cx="103" cy="219.1" r=".55"/>
<circle cx="103" cy="207.3" r=".55"/>
<circle cx="103" cy="215.2" r=".55"/>
<circle cx="103" cy="205.4" r=".55"/>
<circle cx="103" cy="203.4" r=".55"/>
<circle cx="103" cy="213.2" r=".55"/>
<circle cx="103" cy="217.1" r=".55"/>
<circle cx="103" cy="211.2" r=".55"/>
<circle cx="103" cy="209.3" r=".55"/>
<circle cx="103" cy="201.4" r=".55"/>
<circle cx="105" cy="211.2" r=".55"/>
<circle cx="105" cy="209.3" r=".55"/>
<circle cx="105" cy="207.3" r=".55"/>
<circle cx="105" cy="215.2" r=".55"/>
<circle cx="105" cy="205.4" r=".55"/>
<circle cx="105" cy="213.2" r=".55"/>
<circle cx="105" cy="201.4" r=".55"/>
<circle cx="105" cy="219.1" r=".55"/>
<circle cx="105" cy="217.1" r=".55"/>
<circle cx="105" cy="203.4" r=".55"/>
<circle cx="106.9" cy="207.3" r=".55"/>
<circle cx="106.9" cy="219.1" r=".55"/>
<circle cx="106.9" cy="213.2" r=".55"/>
<circle cx="106.9" cy="217.1" r=".55"/>
<circle cx="106.9" cy="211.2" r=".55"/>
<circle cx="106.9" cy="203.4" r=".55"/>
<circle cx="106.9" cy="209.3" r=".55"/>
<circle cx="106.9" cy="201.4" r=".55"/>
<circle cx="106.9" cy="215.2" r=".55"/>
<circle cx="106.9" cy="205.4" r=".55"/>
<circle cx="108.9" cy="213.2" r=".55"/>
<circle cx="108.9" cy="219.1" r=".55"/>
<circle cx="108.9" cy="217.1" r=".55"/>
<circle cx="108.9" cy="211.2" r=".55"/>
<circle cx="108.9" cy="207.3" r=".55"/>
<circle cx="108.9" cy="215.2" r=".55"/>
<circle cx="108.9" cy="205.4" r=".55"/>
<circle cx="108.9" cy="203.4" r=".55"/>
<circle cx="108.9" cy="209.3" r=".55"/>
<circle cx="108.9" cy="201.4" r=".55"/>
<circle cx="110.9" cy="205.4" r=".55"/>
<circle cx="110.9" cy="213.2" r=".55"/>
<circle cx="110.9" cy="219.1" r=".55"/>
<circle cx="110.9" cy="217.1" r=".55"/>
<circle cx="110.9" cy="207.3" r=".55"/>
<circle cx="110.9" cy="203.4" r=".55"/>
<circle cx="110.9" cy="201.4" r=".55"/>
<circle cx="110.9" cy="211.2" r=".55"/>
<circle cx="110.9" cy="215.2" r=".55"/>
<circle cx="110.9" cy="209.3" r=".55"/>
<circle cx="119.3" cy="210.5" r=".88"/>
<circle cx="128.9" cy="208.7" r="1.36"/>
<circle cx="128.9" cy="212.3" r="1.36"/>
<circle cx="59.9" cy="223" r=".55"/>
<circle cx="59.9" cy="225" r=".55"/>
<circle cx="59.9" cy="221.1" r=".55"/>
<circle cx="59.9" cy="226.9" r=".55"/>
<circle cx="61.8" cy="228.9" r=".55"/>
<circle cx="61.8" cy="223" r=".55"/>
<circle cx="61.8" cy="221.1" r=".55"/>
<circle cx="61.8" cy="225" r=".55"/>
<circle cx="61.8" cy="226.9" r=".55"/>
<circle cx="63.8" cy="223" r=".55"/>
<circle cx="63.8" cy="225" r=".55"/>
<circle cx="63.8" cy="228.9" r=".55"/>
<circle cx="63.8" cy="221.1" r=".55"/>
<circle cx="63.8" cy="226.9" r=".55"/>
<circle cx="65.7" cy="226.9" r=".55"/>
<circle cx="65.7" cy="225" r=".55"/>
<circle cx="65.7" cy="221.1" r=".55"/>
<circle cx="65.7" cy="228.9" r=".55"/>
<circle cx="65.7" cy="223" r=".55"/>
<circle cx="67.7" cy="228.9" r=".55"/>
<circle cx="67.7" cy="225" r=".55"/>
<circle cx="67.7" cy="226.9" r=".55"/>
<circle cx="67.7" cy="223" r=".55"/>
<circle cx="67.7" cy="221.1" r=".55"/>
<circle cx="69.7" cy="221.1" r=".55"/>
<circle cx="69.7" cy="225" r=".55"/>
<circle cx="69.7" cy="228.9" r=".55"/>
<circle cx="69.7" cy="223" r=".55"/>
<circle cx="69.7" cy="226.9" r=".55"/>
<circle cx="71.6" cy="225" r=".55"/>
<circle cx="71.6" cy="223" r=".55"/>
<circle cx="71.6" cy="226.9" r=".55"/>
<circle cx="71.6" cy="221.1" r=".55"/>
<circle cx="73.6" cy="225" r=".55"/>
<circle cx="73.6" cy="223" r=".55"/>
<circle cx="73.6" cy="221.1" r=".55"/>
<circle cx="73.6" cy="226.9" r=".55"/>
<circle cx="73.6" cy="228.9" r=".55"/>
<circle cx="75.6" cy="226.9" r=".55"/>
<circle cx="75.6" cy="225" r=".55"/>
<circle cx="75.6" cy="228.9" r=".55"/>
<circle cx="75.6" cy="223" r=".55"/>
<circle cx="75.6" cy="221.1" r=".55"/>
<circle cx="77.5" cy="225" r=".55"/>
<circle cx="77.5" cy="226.9" r=".55"/>
<circle cx="77.5" cy="221.1" r=".55"/>
<circle cx="77.5" cy="223" r=".55"/>
<circle cx="79.5" cy="223" r=".55"/>
<circle cx="79.5" cy="225" r=".55"/>
<circle cx="79.5" cy="226.9" r=".55"/>
<circle cx="79.5" cy="228.9" r=".55"/>
<circle cx="79.5" cy="221.1" r=".55"/>
<circle cx="81.5" cy="225" r=".55"/>
<circle cx="81.5" cy="223" r=".55"/>
<circle cx="81.5" cy="221.1" r=".55"/>
<circle cx="81.5" cy="226.9" r=".55"/>
<circle cx="83.4" cy="225" r=".55"/>
<circle cx="83.4" cy="228.9" r=".55"/>
<circle cx="83.4" cy="221.1" r=".55"/>
<circle cx="83.4" cy="226.9" r=".55"/>
<circle cx="83.4" cy="223" r=".55"/>
<circle cx="85.3" cy="223" r=".55"/>
<circle cx="85.3" cy="226.9" r=".55"/>
<circle cx="85.3" cy="225" r=".55"/>
<circle cx="85.3" cy="228.9" r=".55"/>
<circle cx="85.3" cy="221.1" r=".55"/>
<circle cx="87.3" cy="225" r=".55"/>
<circle cx="87.3" cy="226.9" r=".55"/>
<circle cx="87.3" cy="223" r=".55"/>
<circle cx="87.3" cy="221.1" r=".55"/>
<circle cx="89.3" cy="225" r=".55"/>
<circle cx="89.3" cy="223" r=".55"/>
<circle cx="89.3" cy="226.9" r=".55"/>
<circle cx="89.3" cy="221.1" r=".55"/>
<circle cx="89.3" cy="228.9" r=".55"/>
<circle cx="91.2" cy="225" r=".55"/>
<circle cx="91.2" cy="223" r=".55"/>
<circle cx="91.2" cy="221.1" r=".55"/>
<circle cx="91.2" cy="226.9" r=".55"/>
<circle cx="93.2" cy="221.1" r=".55"/>
<circle cx="93.2" cy="228.9" r=".55"/>
<circle cx="93.2" cy="225" r=".55"/>
<circle cx="93.2" cy="223" r=".55"/>
<circle cx="93.2" cy="226.9" r=".55"/>
<circle cx="95.2" cy="225" r=".55"/>
<circle cx="95.2" cy="228.9" r=".55"/>
<circle cx="95.2" cy="223" r=".55"/>
<circle cx="95.2" cy="221.1" r=".55"/>
<circle cx="95.2" cy="226.9" r=".55"/>
<circle cx="97.1" cy="226.9" r=".55"/>
<circle cx="97.1" cy="221.1" r=".55"/>
<circle cx="97.1" cy="223" r=".55"/>
<circle cx="97.1" cy="225" r=".55"/>
<circle cx="99.1" cy="226.9" r=".55"/>
<circle cx="99.1" cy="228.9" r=".55"/>
<circle cx="99.1" cy="223" r=".55"/>
<circle cx="99.1" cy="221.1" r=".55"/>
<circle cx="99.1" cy="225" r=".55"/>
<circle cx="101.1" cy="221.1" r=".55"/>
<circle cx="101.1" cy="226.9" r=".55"/>
<circle cx="101.1" cy="223" r=".55"/>
<circle cx="101.1" cy="225" r=".55"/>
<circle cx="103" cy="225" r=".55"/>
<circle cx="103" cy="228.9" r=".55"/>
<circle cx="103" cy="221.1" r=".55"/>
<circle cx="103" cy="226.9" r=".55"/>
<circle cx="103" cy="223" r=".55"/>
<circle cx="105" cy="223" r=".55"/>
<circle cx="105" cy="225" r=".55"/>
<circle cx="105" cy="228.9" r=".55"/>
<circle cx="105" cy="221.1" r=".55"/>
<circle cx="105" cy="226.9" r=".55"/>
<circle cx="106.9" cy="225" r=".55"/>
<circle cx="106.9" cy="223" r=".55"/>
<circle cx="106.9" cy="226.9" r=".55"/>
<circle cx="106.9" cy="221.1" r=".55"/>
<circle cx="108.9" cy="225" r=".55"/>
<circle cx="108.9" cy="223" r=".55"/>
<circle cx="108.9" cy="221.1" r=".55"/>
<circle cx="108.9" cy="228.9" r=".55"/>
<circle cx="108.9" cy="226.9" r=".55"/>
<circle cx="110.9" cy="225" r=".55"/>
<circle cx="110.9" cy="221.1" r=".55"/>
<circle cx="110.9" cy="223" r=".55"/>
<circle cx="110.9" cy="226.9" r=".55"/>
</g>
<g fill="#000">
<path d="M57.2 67.1l2.5-.4v.8zM57.2 76.1l2.5-.5v.9zM76.6 71.9l2.5-.4v.8zM81.7 75.6l2.6 .5-2.6 .4zM81.7 78.4l2.6 .4-2.6 .4zM86.7 78.8l2.6-.4v.8zM91.6 71.5l2.5 .4-2.5 .4zM111 66.7l2.5 .4-2.5 .4zM113.5 66l1.8 1.1-1.8 1zM164.6 78.4l2.6 .4-2.6 .4zM171 66.4l2.7 .4-2.7 .5zM173.2 78.8l2.6-.4v.8z"/>
<path d="M174.2 66.8l2.7-.4v.9zM46.4 97l.4 2.6h-.9zM45.9 87.1h.9l-.4 2.5zM55.8 89.1l.6-.6 1.5 2.1zM99.9 85.4l2.6 .5-2.6 .4zM101.9 81.6l2.6 .4-2.6 .5zM104.5 85.9l2.5-.5v.9zM113.5 82l2.6-.4v.9zM122.3 89.6l.4 2.6h-.8zM137.4 89.6l.4 2.6h-.9zM137.4 87.8l1 1.8h-2zM165.8 82.8l2.6 .5-2.6 .4z"/>
<path d="M169.7 83.3l2.5-.5v.9zM37.4 106l.4 2.6h-.8zM121.9 102.9h.8l-.4 2.5zM126.5 102.9h.9l-.4 2.5zM127 109.3l.4 2.6h-.9zM37 127h.8l-.4 2.5zM41.9 126.9l.4 2.5h-.9zM41.4 121.9h.9l-.4 2.5zM49.5 126.9l.4 2.5h-.8zM117.7 134.8h.8l-.4 2.5zM129.2 136h.8l-.4 2.6zM49.1 143.4h.8l-.4 2.6z"/>
<path d="M54.7 154.8l2.5 .4-2.5 .4zM67.2 155.2l2.5-.4v.8zM81.6 152l2.5 .4-2.5 .4zM86.6 152.4l2.5-.4v.8zM86.6 149.9l2.5-.5v.9zM111 149.4l2.5 .5-2.5 .4zM118.1 138.6l.4 2.5h-.8zM129.6 146l.4 2.5h-.8zM136.9 143.4h.9l-.4 2.6zM166 149.4l2.6 .5-2.6 .4zM170.7 156.3l2.5 .5-2.5 .4zM169.7 149.9l2.5-.5v.9z"/>
<path d="M174.2 156.8l2.6-.5v.9zM59.9 167.6l2.5-.4v.8zM108.3 167.2l2.5 .4-2.5 .4zM164.6 165.2l2.6 .5-2.6 .4zM167.1 160.8l2.6 .4-2.6 .4zM172.4 170.3l1.8-1.1v2.1zM173.2 161.2l2.6-.4v.8zM174.2 165.7l2.6-.5v.9zM42 177.9l.4 2.6h-.9zM128.4 196.4h.8l-.4 2.5zM128.8 200l.4 2.6h-.8zM41.5 226.4h.9l-.4 2.5z"/>
<path d="M54.7 237.5l2.5 .5-2.5 .4zM54.9 231.1l2.5-.5-2.2 1.3zM59.9 238l2.5-.5v.9zM80.8 237.5l2.6 .5-2.6 .4zM85.3 238l2.6-.5v.9zM108.3 237.5l2.5 .5-2.5 .4zM113.5 238l2.6-.5v.9z"/>
</g>
<path d="M26.1 50.8h163.6M26.2 50.8v9.7M189.7 50.8v9.7M26.1 60.4h163.6" fill="none" stroke="#000" stroke-width=".2"/>
<text font-size="3.9" x="26.3" y="43.5">707-Ball Fine Pitch Ball Grid Array (AQC) - 23x23x2.85 mm Body [FBGA]</text>
<g font-size="3.3">
<text x="77.1" y="162.5">TOP VIEW</text>
<text x="162.1" y="177">SIDE VIEW</text>
<text x="73.4" y="244.9">BOTTOM VIEW</text>
</g>
<g font-size="3.2">
<text x="28.4" y="54.6">Note:</text>
<text x="41.1" y="54.6">For the most current package drawings, please see the Microchip Packaging Specification located at</text>
<text x="41.1" y="58.3">http://www.microchip.com/packaging</text>
</g>
<text font-size="3" x="26.6" y="261.3">© 2020 Microchip Technology Inc.</text>
<text font-size="2.9" x="106.5" y="251.6">Microchip Technology Drawing C04-25168 Rev A Sheet 1 of 2</text>
<g font-size="2.7">
<text x="30.9" y="141.7">2X</text>
<text x="41.7" y="157.6">2X</text>
<text x="153.5" y="169.7">SEATING</text>
<text x="156.5" y="172.9">PLANE</text>
<text x="36.7" y="234.1">NOTE 1</text>
</g>
<g font-size="2.5">
<text x="152.8" y="64">707X</text>
<text x="84.4" y="68">D</text>
<text x="118.1" y="68.1">A</text>
<text x="159.1" y="67.7">0.20</text>
<text x="165.7" y="67.7">C</text>
<text x="36.8" y="74.9">A1</text>
<text x="66.7" y="76.7">(11.07)</text>
<text x="82.8" y="72.5">(D1)</text>
<text x="157.9" y="73.4">0.20</text>
<text x="164.5" y="73.4">C</text>
<text x="31.7" y="78">INDEX</text>
<text x="96.3" y="79.5">(1.00)</text>
<text x="119.9" y="82.7">(3.70)</text>
<text x="168.7" y="79.7">A3</text>
<text x="87" y="86.5">(0.80)</text>
<text x="136.4" y="84.9">B</text>
<text x="176.1" y="84.2">0.55 MAX</text>
<text x="43" y="94">(3.03)</text>
<text x="118.9" y="98.2">(6.45)</text>
<text x="35" y="118.4">(E1)</text>
<text x="45.7" y="120">(1.00)</text>
<text x="116.4" y="115.1">(1.60)</text>
<text x="136.5" y="118.7">E</text>
<text x="121.9" y="132">(0.50)</text>
<text x="46.1" y="137.1">(7.80)</text>
<text x="126.2" y="142.9">(3.03)</text>
<text x="37.1" y="145">0.20</text>
<text x="43.6" y="145">C</text>
<text x="58.8" y="155.9">(4.09)</text>
<text x="71" y="153">(1.00)</text>
<text x="96" y="150.5">(11.00)</text>
<text x="151.6" y="150.7">0.30 TYP</text>
<text x="48" y="160.9">0.20</text>
<text x="54.5" y="160.9">C</text>
<text x="179.6" y="161.8">(A2)</text>
<text x="180.7" y="157.7">A1</text>
<text x="169.8" y="166.6">A</text>
<text x="83.9" y="168.5">D1</text>
<text x="167.7" y="171.2">C</text>
<text x="40.5" y="204.3">E1</text>
<text x="116.8" y="206">707X b</text>
<text x="122.4" y="209.6">0.25</text>
<text x="132" y="209.6">C</text>
<text x="135.6" y="209.6">A</text>
<text x="138.9" y="209.6">B</text>
<text x="122.4" y="213.3">0.10</text>
<text x="132" y="213.3">C</text>
<text x="44.1" y="238.6">(1.10)</text>
<text x="76.2" y="238.8">e</text>
<text x="119.9" y="238.6">(1.10)</text>
</g>
<g font-size="1.8">
<text x="60" y="173.4">1</text>
<text x="61.3" y="171.8">2</text>
<text x="63.3" y="173.4">3</text>
<text x="65.2" y="171.8">4</text>
<text x="67.2" y="173.4">5</text>
<text x="69.2" y="171.8">6</text>
<text x="71.1" y="173.4">7</text>
<text x="73.1" y="171.8">8</text>
<text x="75.1" y="173.4">9</text>
<text x="76.5" y="171.8">10</text>
<text x="78.5" y="173.4">11</text>
<text x="80.4" y="171.8">12</text>
<text x="82.4" y="173.4">13</text>
<text x="84.4" y="171.8">14</text>
<text x="86.3" y="173.4">15</text>
<text x="88.3" y="171.8">16</text>
<text x="90.3" y="173.4">17</text>
<text x="92.2" y="171.8">18</text>
<text x="94.1" y="173.4">19</text>
<text x="96.1" y="171.8">20</text>
<text x="98.1" y="173.4">21</text>
<text x="100" y="171.8">22</text>
<text x="102" y="173.4">23</text>
<text x="104" y="171.8">24</text>
<text x="105.9" y="173.4">25</text>
<text x="107.9" y="171.8">26</text>
<text x="109.9" y="173.4">27</text>
<text x="52.9" y="177.6">AG</text>
<text x="50.2" y="184.4">AD</text>
<text x="50.4" y="180.5">AF</text>
<text x="53.1" y="182.5">AE</text>
<text x="50.3" y="188.4">AB</text>
<text x="53" y="186.4">AC</text>
<text x="53" y="190.3">AA</text>
<text x="51.5" y="196.2">V</text>
<text x="51.5" y="192.3">Y</text>
<text x="53.8" y="194.3">W</text>
<text x="51.6" y="200.1">T</text>
<text x="54.1" y="202.1">R</text>
<text x="54.1" y="198.2">U</text>
<text x="51.2" y="208">M</text>
<text x="51.5" y="204">P</text>
<text x="54.1" y="206">N</text>
<text x="54.4" y="209.9">L</text>
<text x="51.4" y="215.8">H</text>
<text x="51.5" y="211.9">K</text>
<text x="54.6" y="213.9">J</text>
<text x="51.6" y="219.7">F</text>
<text x="54.1" y="217.8">G</text>
<text x="54.3" y="221.7">E</text>
<text x="51.4" y="223.6">D</text>
<text x="51.5" y="227.6">B</text>
<text x="54.1" y="225.6">C</text>
<text x="54.2" y="228.7">A</text>
</g>
</svg>
